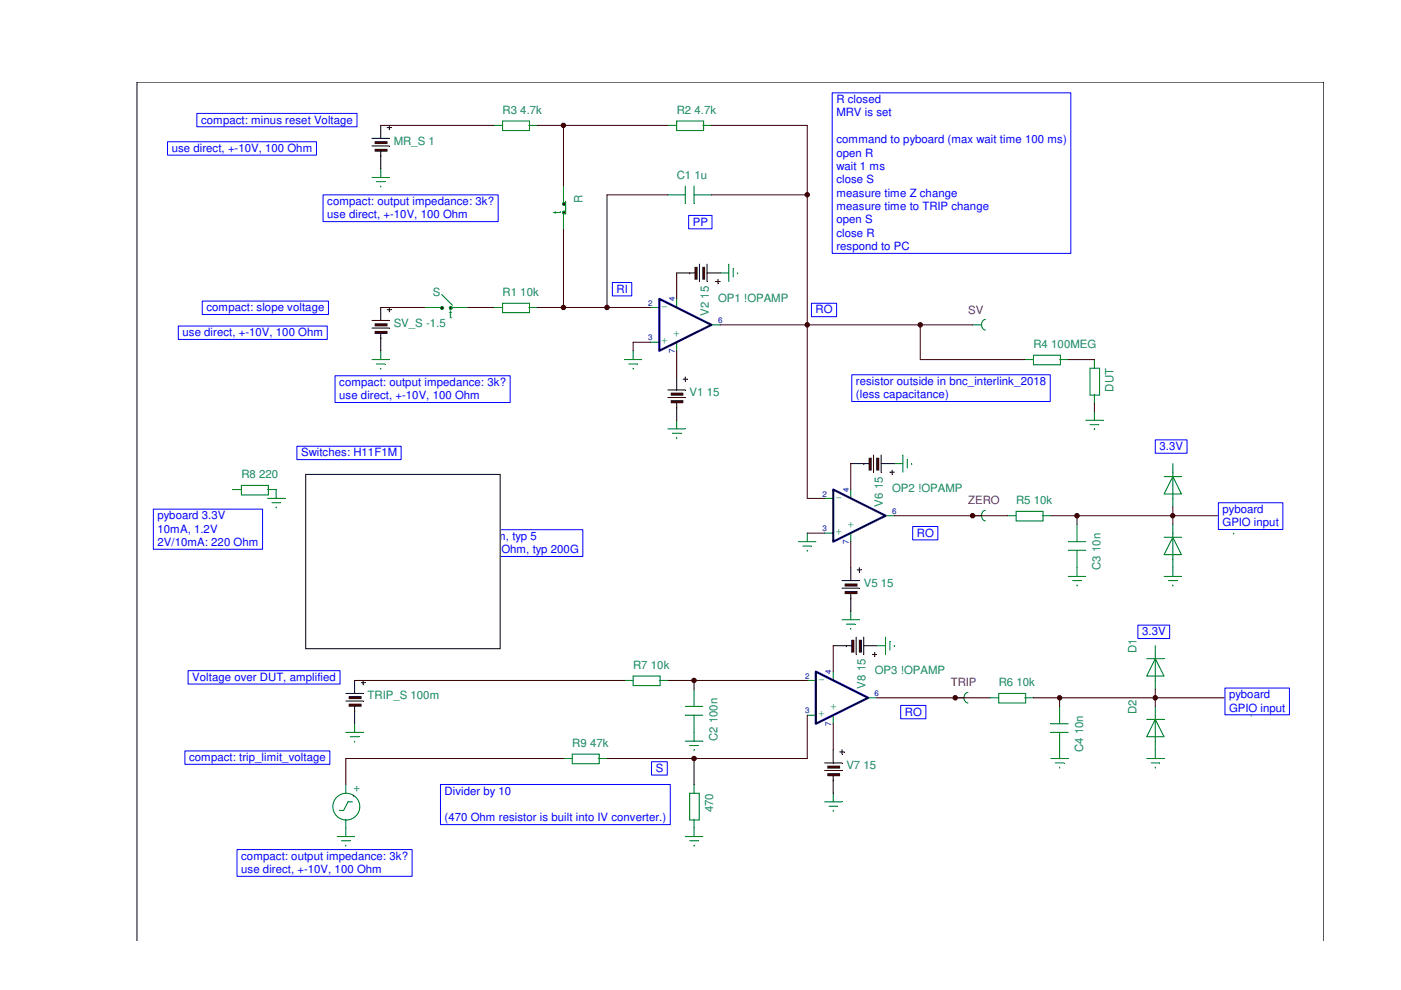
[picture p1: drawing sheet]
<svg xmlns="http://www.w3.org/2000/svg" width="297mm" height="210mm" viewBox="0 0 297 210" stroke-linecap="round" stroke-linejoin="round" font-family="sans-serif">
<circle cx="119.5" cy="26.6" r=".47" fill="#3c0000"/>
<circle cx="119.5" cy="26.6" r=".47" fill="none" stroke="#3c0000" stroke-width=".21"/>
<circle cx="119.5" cy="65.2" r=".47" fill="#3c0000"/>
<circle cx="119.5" cy="65.2" r=".47" fill="none" stroke="#3c0000" stroke-width=".21"/>
<circle cx="128.7" cy="65.2" r=".47" fill="#3c0000"/>
<circle cx="128.7" cy="65.2" r=".47" fill="none" stroke="#3c0000" stroke-width=".21"/>
<circle cx="147.1" cy="144.3" r=".47" fill="#3c0000"/>
<circle cx="147.1" cy="144.3" r=".47" fill="none" stroke="#3c0000" stroke-width=".21"/>
<circle cx="147.1" cy="160.8" r=".47" fill="#3c0000"/>
<circle cx="147.1" cy="160.8" r=".47" fill="none" stroke="#3c0000" stroke-width=".21"/>
<circle cx="171.2" cy="41.3" r=".46" fill="#3c0000"/>
<circle cx="171.2" cy="41.3" r=".46" fill="none" stroke="#3c0000" stroke-width=".21"/>
<circle cx="171.1" cy="68.9" r=".47" fill="#3c0000"/>
<circle cx="171.1" cy="68.9" r=".47" fill="none" stroke="#3c0000" stroke-width=".21"/>
<circle cx="195.1" cy="68.9" r=".47" fill="#3c0000"/>
<circle cx="195.1" cy="68.9" r=".47" fill="none" stroke="#3c0000" stroke-width=".21"/>
<circle cx="202.5" cy="147.9" r=".47" fill="#3c0000"/>
<circle cx="202.5" cy="147.9" r=".47" fill="none" stroke="#3c0000" stroke-width=".21"/>
<circle cx="206.2" cy="109.3" r=".47" fill="#3c0000"/>
<circle cx="206.2" cy="109.3" r=".47" fill="none" stroke="#3c0000" stroke-width=".21"/>
<circle cx="224.7" cy="147.9" r=".47" fill="#3c0000"/>
<circle cx="224.7" cy="147.9" r=".47" fill="none" stroke="#3c0000" stroke-width=".21"/>
<circle cx="228.3" cy="109.3" r=".47" fill="#3c0000"/>
<circle cx="228.3" cy="109.3" r=".47" fill="none" stroke="#3c0000" stroke-width=".21"/>
<circle cx="244.9" cy="147.9" r=".47" fill="#3c0000"/>
<circle cx="244.9" cy="147.9" r=".47" fill="none" stroke="#3c0000" stroke-width=".21"/>
<circle cx="248.6" cy="109.3" r=".46" fill="#3c0000"/>
<circle cx="248.6" cy="109.3" r=".46" fill="none" stroke="#3c0000" stroke-width=".21"/>
<path d="M147.2 175.5v1.9" fill="none" stroke="#008000" stroke-width=".21"/>
<path d="M145.3 177.4h3.7" fill="none" stroke="#008000" stroke-width=".21"/>
<path d="M146.2 178.3h1.9" fill="none" stroke="#008000" stroke-width=".21"/>
<path d="M147.2 179.2h.1" fill="none" stroke="#008000" stroke-width=".21"/>
<path d="M171.2 113v1.8" fill="none" stroke="#008000" stroke-width=".21"/>
<path d="M169.3 114.8h3.7" fill="none" stroke="#008000" stroke-width=".21"/>
<path d="M170.2 115.8h1.8" fill="none" stroke="#008000" stroke-width=".21"/>
<path d="M171.2 116.7h.1" fill="none" stroke="#008000" stroke-width=".21"/>
<path d="M244.9 159v1.8" fill="none" stroke="#008000" stroke-width=".21"/>
<path d="M243.1 160.8h3.7" fill="none" stroke="#008000" stroke-width=".21"/>
<path d="M244.1 161.8h1.8" fill="none" stroke="#008000" stroke-width=".21"/>
<path d="M244.9 162.6h.1" fill="none" stroke="#008000" stroke-width=".21"/>
<path d="M248.7 120.4v1.8" fill="none" stroke="#008000" stroke-width=".21"/>
<path d="M246.8 122.2h3.7" fill="none" stroke="#008000" stroke-width=".21"/>
<path d="M247.7 123.1h1.9" fill="none" stroke="#008000" stroke-width=".21"/>
<path d="M248.7 124h.1" fill="none" stroke="#008000" stroke-width=".21"/>
<path d="M228.3 120.4v1.8" fill="none" stroke="#008000" stroke-width=".21"/>
<path d="M226.5 122.2h3.7" fill="none" stroke="#008000" stroke-width=".21"/>
<path d="M227.4 123.1h1.9" fill="none" stroke="#008000" stroke-width=".21"/>
<path d="M228.3 124h.1" fill="none" stroke="#008000" stroke-width=".21"/>
<path d="M58.5 103.8v1.9" fill="none" stroke="#008000" stroke-width=".21"/>
<path d="M56.7 105.7h3.7" fill="none" stroke="#008000" stroke-width=".21"/>
<path d="M57.7 106.6h1.8" fill="none" stroke="#008000" stroke-width=".21"/>
<path d="M58.5 107.5h.1" fill="none" stroke="#008000" stroke-width=".21"/>
<path d="M265.3 148v1.8" fill="none" stroke="#008000" stroke-width=".21"/>
<path d="M263.4 149.8h3.7" fill="none" stroke="#008000" stroke-width=".21"/>
<path d="M264.3 150.7h1.9" fill="none" stroke="#008000" stroke-width=".21"/>
<path d="M265.3 151.6h.1" fill="none" stroke="#008000" stroke-width=".21"/>
<path d="M261.6 109.3v1.9" fill="none" stroke="#008000" stroke-width=".21"/>
<path d="M259.7 111.2h3.7" fill="none" stroke="#008000" stroke-width=".21"/>
<path d="M260.6 112.1h1.9" fill="none" stroke="#008000" stroke-width=".21"/>
<path d="M261.6 113h.1" fill="none" stroke="#008000" stroke-width=".21"/>
<path d="M224.7 159v1.8" fill="none" stroke="#008000" stroke-width=".21"/>
<path d="M222.8 160.8h3.7" fill="none" stroke="#008000" stroke-width=".21"/>
<path d="M223.7 161.8h1.9" fill="none" stroke="#008000" stroke-width=".21"/>
<path d="M224.7 162.6h.1" fill="none" stroke="#008000" stroke-width=".21"/>
<path d="M147.2 155.3v1.8" fill="none" stroke="#008000" stroke-width=".21"/>
<path d="M145.3 157.1h3.7" fill="none" stroke="#008000" stroke-width=".21"/>
<path d="M146.2 158.1h1.9" fill="none" stroke="#008000" stroke-width=".21"/>
<path d="M147.2 159h.1" fill="none" stroke="#008000" stroke-width=".21"/>
<path d="M232 87.2v1.9" fill="none" stroke="#008000" stroke-width=".21"/>
<path d="M230.2 89.1h3.7" fill="none" stroke="#008000" stroke-width=".21"/>
<path d="M231.1 90h1.9" fill="none" stroke="#008000" stroke-width=".21"/>
<path d="M232 90.9h.1" fill="none" stroke="#008000" stroke-width=".21"/>
<path d="M73.3 175.5v1.9" fill="none" stroke="#008000" stroke-width=".21"/>
<path d="M71.5 177.4h3.7" fill="none" stroke="#008000" stroke-width=".21"/>
<path d="M72.4 178.3h1.9" fill="none" stroke="#008000" stroke-width=".21"/>
<path d="M73.3 179.2h.1" fill="none" stroke="#008000" stroke-width=".21"/>
<path d="M75.2 153.5v1.8" fill="none" stroke="#008000" stroke-width=".21"/>
<path d="M73.3 155.3h3.7" fill="none" stroke="#008000" stroke-width=".21"/>
<path d="M74.3 156.2h1.8" fill="none" stroke="#008000" stroke-width=".21"/>
<path d="M75.2 157.1h.1" fill="none" stroke="#008000" stroke-width=".21"/>
<path d="M185.9 136.9h1.8" fill="none" stroke="#008000" stroke-width=".21"/>
<path d="M187.7 135.1v3.7" fill="none" stroke="#008000" stroke-width=".21"/>
<path d="M188.7 136v1.8" fill="none" stroke="#008000" stroke-width=".21"/>
<path d="M189.6 136.9h.1" fill="none" stroke="#008000" stroke-width=".21"/>
<path d="M176.7 168.2v1.8" fill="none" stroke="#008000" stroke-width=".21"/>
<path d="M174.8 170h3.7" fill="none" stroke="#008000" stroke-width=".21"/>
<path d="M175.8 170.9h1.8" fill="none" stroke="#008000" stroke-width=".21"/>
<path d="M176.7 171.8h.1" fill="none" stroke="#008000" stroke-width=".21"/>
<path d="M189.6 98.3h1.8" fill="none" stroke="#008000" stroke-width=".21"/>
<path d="M191.4 96.5v3.6" fill="none" stroke="#008000" stroke-width=".21"/>
<path d="M192.4 97.4v1.8" fill="none" stroke="#008000" stroke-width=".21"/>
<path d="M193.3 98.3h.1" fill="none" stroke="#008000" stroke-width=".21"/>
<path d="M180.4 129.5v1.9" fill="none" stroke="#008000" stroke-width=".21"/>
<path d="M178.5 131.4h3.7" fill="none" stroke="#008000" stroke-width=".21"/>
<path d="M179.5 132.3h1.8" fill="none" stroke="#008000" stroke-width=".21"/>
<path d="M180.4 133.2h.1" fill="none" stroke="#008000" stroke-width=".21"/>
<path d="M80.7 74.4v1.8" fill="none" stroke="#008000" stroke-width=".21"/>
<path d="M78.9 76.2h3.6" fill="none" stroke="#008000" stroke-width=".21"/>
<path d="M79.8 77.2h1.8" fill="none" stroke="#008000" stroke-width=".21"/>
<path d="M80.7 78.1h.1" fill="none" stroke="#008000" stroke-width=".21"/>
<path d="M134.2 74.4v1.8" fill="none" stroke="#008000" stroke-width=".21"/>
<path d="M132.4 76.2h3.7" fill="none" stroke="#008000" stroke-width=".21"/>
<path d="M133.3 77.2h1.9" fill="none" stroke="#008000" stroke-width=".21"/>
<path d="M134.2 78.1h.1" fill="none" stroke="#008000" stroke-width=".21"/>
<path d="M80.7 35.8v1.8" fill="none" stroke="#008000" stroke-width=".21"/>
<path d="M78.9 37.6h3.6" fill="none" stroke="#008000" stroke-width=".21"/>
<path d="M79.8 38.5h1.8" fill="none" stroke="#008000" stroke-width=".21"/>
<path d="M80.7 39.5h.1" fill="none" stroke="#008000" stroke-width=".21"/>
<path d="M152.7 57.9h1.8" fill="none" stroke="#008000" stroke-width=".21"/>
<path d="M154.5 56v3.7" fill="none" stroke="#008000" stroke-width=".21"/>
<path d="M155.4 56.9v1.9" fill="none" stroke="#008000" stroke-width=".21"/>
<path d="M156.4 57.9h.1" fill="none" stroke="#008000" stroke-width=".21"/>
<path d="M143.5 89.1v1.8" fill="none" stroke="#008000" stroke-width=".21"/>
<path d="M141.6 90.9h3.7" fill="none" stroke="#008000" stroke-width=".21"/>
<path d="M142.5 91.9h1.9" fill="none" stroke="#008000" stroke-width=".21"/>
<path d="M143.5 92.8h.1" fill="none" stroke="#008000" stroke-width=".21"/>
<path d="M121.3 159.9h5.7v2h-5.7zM119.5 160.8h1.8" fill="none" stroke="#008000" stroke-width=".21"/>
<path d="M126.8 160.8h1.9" fill="none" stroke="#008000" stroke-width=".21"/>
<path d="M146.2 168.2h2.1v5.7h-2.1zM147.2 166.3v1.9" fill="none" stroke="#008000" stroke-width=".21"/>
<path d="M147.2 173.7v1.8" fill="none" stroke="#008000" stroke-width=".21"/>
<path d="M244.9 157.1v1.9" fill="none" stroke="#008000" stroke-width=".21"/>
<path d="M244.9 149.8v1.8" fill="none" stroke="#008000" stroke-width=".21"/>
<path d="M244.9 151.6v5.5" fill="none" stroke="#008000" stroke-width=".21"/>
<path d="M243.1 152.5h3.7" fill="none" stroke="#008000" stroke-width=".21"/>
<path d="M244.9 152.5l1.9 3.7h-3.7zM244.9 144.3v1.8" fill="none" stroke="#008000" stroke-width=".21"/>
<path d="M244.9 136.9v1.9" fill="none" stroke="#008000" stroke-width=".21"/>
<path d="M244.9 138.8v5.5" fill="none" stroke="#008000" stroke-width=".21"/>
<path d="M243.1 139.7h3.7" fill="none" stroke="#008000" stroke-width=".21"/>
<path d="M248.7 118.5v1.9M244.9 139.7l1.9 3.6h-3.7z" fill="none" stroke="#008000" stroke-width=".21"/>
<path d="M248.7 111.2v1.8" fill="none" stroke="#008000" stroke-width=".21"/>
<path d="M248.7 113v5.5" fill="none" stroke="#008000" stroke-width=".21"/>
<path d="M246.8 113.9h3.7" fill="none" stroke="#008000" stroke-width=".21"/>
<path d="M248.7 113.9l1.8 3.7h-3.7zM248.7 105.7v1.8" fill="none" stroke="#008000" stroke-width=".21"/>
<path d="M248.7 98.3v1.8" fill="none" stroke="#008000" stroke-width=".21"/>
<path d="M248.7 100.1v5.6" fill="none" stroke="#008000" stroke-width=".21"/>
<path d="M246.8 101h3.7" fill="none" stroke="#008000" stroke-width=".21"/>
<path d="M49.4 103.8h1.8M51.2 102.9h5.7v2h-5.7zM248.7 101l1.8 3.7h-3.7z" fill="none" stroke="#008000" stroke-width=".21"/>
<path d="M56.7 103.8h1.8" fill="none" stroke="#008000" stroke-width=".21"/>
<path d="M224.7 149.8v3.7" fill="none" stroke="#008000" stroke-width=".21"/>
<path d="M224.7 155.3v3.7" fill="none" stroke="#008000" stroke-width=".21"/>
<path d="M222.8 153.5h3.7" fill="none" stroke="#008000" stroke-width=".21"/>
<path d="M222.8 155.3h3.7" fill="none" stroke="#008000" stroke-width=".21"/>
<path d="M228.3 111.2v3.6" fill="none" stroke="#008000" stroke-width=".21"/>
<path d="M228.3 116.7v3.7" fill="none" stroke="#008000" stroke-width=".21"/>
<path d="M226.5 114.8h3.7" fill="none" stroke="#008000" stroke-width=".21"/>
<path d="M226.5 116.7h3.7" fill="none" stroke="#008000" stroke-width=".21"/>
<path d="M147.2 146.1v3.7" fill="none" stroke="#008000" stroke-width=".21"/>
<path d="M147.2 151.6v3.7" fill="none" stroke="#008000" stroke-width=".21"/>
<path d="M145.3 149.8h3.7" fill="none" stroke="#008000" stroke-width=".21"/>
<path d="M145.3 151.6h3.7" fill="none" stroke="#008000" stroke-width=".21"/>
<path d="M132.4 144.3h1.8M134.2 143.3h5.8v2.1h-5.8z" fill="none" stroke="#008000" stroke-width=".21"/>
<path d="M139.8 144.3h1.8" fill="none" stroke="#008000" stroke-width=".21"/>
<path d="M209.9 148h1.9M211.8 147h5.7v2.1h-5.7z" fill="none" stroke="#008000" stroke-width=".21"/>
<path d="M217.3 148h1.8" fill="none" stroke="#008000" stroke-width=".21"/>
<path d="M213.6 109.3h1.8M215.4 108.4h5.7v2h-5.7z" fill="none" stroke="#008000" stroke-width=".21"/>
<path d="M221 109.3h1.8" fill="none" stroke="#008000" stroke-width=".21"/>
<path d="M217.3 76.2h1.8M219.1 75.3h5.7v2h-5.7z" fill="none" stroke="#008000" stroke-width=".21"/>
<path d="M224.7 76.2h1.8" fill="none" stroke="#008000" stroke-width=".21"/>
<path d="M231.1 78.1h2v5.7h-2zM232 76.2v1.9" fill="none" stroke="#008000" stroke-width=".21"/>
<path d="M232 83.6v1.8" fill="none" stroke="#008000" stroke-width=".21"/>
<path d="M73.3 166.3v1.9" fill="none" stroke="#008000" stroke-width=".21"/>
<path d="M73.3 173.7v1.8" fill="none" stroke="#008000" stroke-width=".21"/>
<g fill="none" stroke="#008000" stroke-width=".21">
<path d="M73.8 170h.9"/>
<circle cx="73.4" cy="171" r="2.85"/>
</g>
<path d="M74.9 168.6h.1" fill="none" stroke="#000" stroke-width=".21"/>
<path d="M73.8 170l-.9 1.8" fill="none" stroke="#008000" stroke-width=".21"/>
<path d="M72 171.8h.9" fill="none" stroke="#008000" stroke-width=".21"/>
<path d="M73.3 147h3.7M73.3 148.6h3.7M74 147.7h2.5v.4h-2.5zM74 149.3h2.5v.4h-2.5zM75.2 150.7h.1M75.2 144.3v2.7M75.2 149.6v3.9M76.6 144.7h.9M77 144.3v.9" fill="none" stroke="#000" stroke-width=".21"/>
<path d="M74 147.9h2.5M74 149.5h2.5" fill="none" stroke="#000" stroke-width=".42"/>
<path d="M202.5 148h1.8" fill="none" stroke="#008000" stroke-width=".21"/>
<path d="M206.2 109.3h1.9M205.2 146.8a1.17 1.17 0 0 0-.8 1.1 1.17 1.17 0 0 0 .8 1.2" fill="none" stroke="#008000" stroke-width=".21"/>
<path d="M208.9 108.2a1.18 1.18 0 0 0-.8 1.1 1.18 1.18 0 0 0 .8 1.1M171.2 151.6h1.8" fill="none" stroke="#008000" stroke-width=".21"/>
<g fill="none" stroke="#000" stroke-width=".21">
<path d="M176.7 136.9h3.9M179.5 136.9h.1M180.6 135.8h.4v2.5h-.4zM181.5 135.1v3.7M182.2 135.8h.4v2.5h-.4zM183.1 135.1v3.7M183.1 136.9h2.8M185 138.8h.9M185.5 138.3v.9M176.7 159v2.8M178.1 159.4h.9M178.5 159v.9"/>
<path d="M174.8 161.8h3.7M174.8 163.4h3.7M175.5 162.4h2.5v.5h-2.5zM175.5 164h2.5v.5h-2.5zM176.7 165.4h.1M176.7 164.3v3.9"/>
</g>
<path d="M180.8 135.8v2.5M182.4 135.8v2.5M175.5 162.6h2.5M175.5 164.3h2.5" fill="none" stroke="#000" stroke-width=".42"/>
<path d="M171.2 144.3h1.8" fill="none" stroke="#008000" stroke-width=".21"/>
<path d="M184.1 148h1.8" fill="none" stroke="#008000" stroke-width=".21"/>
<path d="M176.7 151.6v1.9" fill="none" stroke="#008000" stroke-width=".21"/>
<path d="M176.7 142.4v1.9" fill="none" stroke="#008000" stroke-width=".21"/>
<path d="M173 142.4l11.1 5.6-11.1 5.5z" fill="none" stroke="#000080" stroke-width=".47"/>
<g fill="none" stroke="#000" stroke-width=".21">
<path d="M180.4 98.3h3.9M183.1 98.3h.1M184.3 97.2h.4v2.5h-.4zM185.2 96.5v3.6M185.9 97.2h.4v2.5h-.4zM186.8 96.5v3.6M186.8 98.3h2.8M189.1 99.7v.9M188.7 100.1h.9M178.5 123.1h3.7M178.5 124.7h3.7M179.2 123.8h2.5v.4h-2.5z"/>
<path d="M179.2 125.4h2.5v.5h-2.5zM180.4 126.8h.1M180.4 120.4v2.7M180.4 125.6v3.9M181.7 120.8h1M182.2 120.4v.9"/>
</g>
<path d="M184.5 97.2v2.5M186.1 97.2v2.5M179.2 124h2.5M179.2 125.6h2.5" fill="none" stroke="#000" stroke-width=".42"/>
<path d="M174.8 113h1.9" fill="none" stroke="#008000" stroke-width=".21"/>
<path d="M174.8 105.7h1.9" fill="none" stroke="#008000" stroke-width=".21"/>
<path d="M187.7 109.3h1.9" fill="none" stroke="#008000" stroke-width=".21"/>
<path d="M180.4 113v1.8" fill="none" stroke="#008000" stroke-width=".21"/>
<path d="M180.4 103.8v1.9" fill="none" stroke="#008000" stroke-width=".21"/>
<path d="M176.7 103.8l11 5.5-11 5.5z" fill="none" stroke="#000080" stroke-width=".47"/>
<path d="M119.5 39.5v3.6" fill="none" stroke="#008000" stroke-width=".21"/>
<path d="M119.5 45v3.6" fill="none" stroke="#008000" stroke-width=".21"/>
<g fill="#000">
<circle cx="119.6" cy="43.2" r=".32"/>
<circle cx="119.6" cy="45.1" r=".32"/>
</g>
<g fill="none" stroke="#008000" stroke-width=".21">
<path d="M119.9 42.7v2.7M206.2 68.9h1.9"/>
<circle cx="119.6" cy="43.2" r=".32"/>
<circle cx="119.6" cy="45.1" r=".32"/>
</g>
<path d="M122.2 43.1l-2.3 2.3" fill="none" stroke="#fff" stroke-width=".21"/>
<path d="M90 65.2h3.6M208.9 67.7a1.18 1.18 0 0 0-.8 1.2 1.18 1.18 0 0 0 .8 1.1" fill="none" stroke="#008000" stroke-width=".21"/>
<path d="M95.5 65.2h3.7" fill="none" stroke="#008000" stroke-width=".21"/>
<g fill="#000">
<circle cx="93.7" cy="65.3" r=".33"/>
<circle cx="95.6" cy="65.3" r=".32"/>
</g>
<g fill="none" stroke="#008000" stroke-width=".21">
<path d="M104.7 26.6h1.9M106.6 25.7h5.7v2h-5.7zM93.6 62.4l2.3 2.3"/>
<circle cx="93.7" cy="65.3" r=".33"/>
<circle cx="95.6" cy="65.3" r=".32"/>
</g>
<path d="M93.2 64.7h2.7" fill="none" stroke="#fff" stroke-width=".21"/>
<g fill="none" stroke="#000" stroke-width=".21">
<path d="M78.9 29.3h3.6M78.9 30.9h3.6M79.5 30.1h2.5v.3h-2.5zM79.5 31.7h2.5v.3h-2.5zM80.7 33h.1M80.7 26.6v2.7M80.7 31.9v3.9M82.1 27.1h.9M82.5 26.6v.9M78.9 67.9h3.6M78.9 69.6h3.6M79.5 68.7h2.5v.4h-2.5z"/>
<path d="M79.5 70.3h2.5v.4h-2.5zM80.7 71.6h.1M80.7 65.2v2.7M80.7 70.5v3.9M82.1 65.7h.9M82.5 65.2v.9"/>
</g>
<path d="M79.5 68.9h2.5M79.5 70.5h2.5" fill="none" stroke="#000" stroke-width=".42"/>
<path d="M79.5 30.2h2.5M79.5 31.9h2.5" fill="none" stroke="#000" stroke-width=".38"/>
<path d="M112.1 26.6h1.8" fill="none" stroke="#008000" stroke-width=".21"/>
<path d="M141.6 26.6h1.9M143.5 25.7h5.7v2h-5.7z" fill="none" stroke="#008000" stroke-width=".21"/>
<path d="M149 26.6h1.8" fill="none" stroke="#008000" stroke-width=".21"/>
<path d="M104.7 65.2h1.9M106.6 64.3h5.7v2h-5.7z" fill="none" stroke="#008000" stroke-width=".21"/>
<path d="M112.1 65.2h1.8" fill="none" stroke="#008000" stroke-width=".21"/>
<path d="M141.6 41.3h3.7" fill="none" stroke="#008000" stroke-width=".21"/>
<path d="M147.2 41.3h3.6" fill="none" stroke="#008000" stroke-width=".21"/>
<path d="M145.3 39.5v3.6" fill="none" stroke="#008000" stroke-width=".21"/>
<path d="M147.2 39.5v3.6" fill="none" stroke="#008000" stroke-width=".21"/>
<g fill="none" stroke="#000" stroke-width=".21">
<path d="M143.5 57.9h3.9M146.2 57.9h.1M147.4 56.7h.4v2.5h-.4zM148.3 56v3.7M149 56.7h.4v2.5h-.4zM149.9 56v3.7M149.9 57.9h2.8M151.8 59.7h.9M152.2 59.2v1M143.5 79.9v2.8M145.3 79.9v.9M141.6 82.7h3.7"/>
<path d="M141.6 84.3h3.7M142.3 83.4h2.5v.4h-2.5zM142.3 85h2.5v.4h-2.5zM143.5 86.4h.1M143.5 85.2v3.9M144.8 80.4h1"/>
</g>
<path d="M149.2 56.7v2.5" fill="none" stroke="#000" stroke-width=".38"/>
<path d="M147.6 56.7v2.5M142.3 83.6h2.5M142.3 85.2h2.5" fill="none" stroke="#000" stroke-width=".42"/>
<path d="M137.9 72.6h1.9" fill="none" stroke="#008000" stroke-width=".21"/>
<path d="M137.9 65.2h1.9" fill="none" stroke="#008000" stroke-width=".21"/>
<path d="M150.8 68.9h1.9" fill="none" stroke="#008000" stroke-width=".21"/>
<path d="M143.5 72.6v1.8" fill="none" stroke="#008000" stroke-width=".21"/>
<path d="M143.5 63.4v1.8" fill="none" stroke="#008000" stroke-width=".21"/>
<path d="M139.8 63.4l11 5.5-11 5.5z" fill="none" stroke="#000080" stroke-width=".47"/>
<g fill="none" stroke="#3c0000" stroke-width=".21">
<path d="M80.7 26.6h24M113.9 26.6h27.7M119.5 26.6v12.9M150.8 26.6h20.4v79.1h3.6M119.5 48.6v16.6M141.6 41.3h-12.9v23.9M143.5 57.9v5.5M150.8 41.3h20.4M171.2 41.3h.1M80.7 65.2h9.3M99.2 65.2h5.5M113.9 65.2h24"/>
<path d="M128.7 65.2h.1M137.9 72.6h-3.7v1.8M143.5 74.4v5.5M152.7 68.9h53.5M171.2 68.9h.1M195.1 68.9v7.3h22.2M226.5 76.2h5.5M180.4 98.3v5.5M232 85.4v1.8M171.2 113h3.6M180.4 114.8v5.6M189.6 109.3h24"/>
<path d="M222.8 109.3h38.8M228.3 109.3v1.9M248.7 107.5v3.7M176.7 136.9v5.5M75.2 144.3h57.2M141.6 144.3h29.6M147.2 144.3v1.8M171.2 151.6v9.2h-42.5M176.7 153.5v5.5M185.9 148h24M219.1 148h46.2M224.7 148v1.8"/>
<path d="M244.9 146.1v3.7M119.5 160.8h-46.2v5.5M147.2 160.8v5.5"/>
</g>
<path d="M37.8 69.2h31.6v2.8h-31.6z" fill="#fff"/>
<path d="M37.8 69.1h31.6v2.9h-31.6z" fill="none" stroke="#fff" stroke-width=".21"/>
<path d="M37.8 69.1h31.6v2.9h-31.6z" fill="none" stroke="#00f" stroke-width=".21"/>
<path d="M35.6 30.1h31.5v2.8h-31.5z" fill="#fff"/>
<path d="M35.5 30.1h31.6v2.8h-31.6z" fill="none" stroke="#fff" stroke-width=".21"/>
<path d="M35.5 30.1h31.6v2.8h-31.6z" fill="none" stroke="#00f" stroke-width=".21"/>
<path d="M191 149.6h5.3v2.8h-5.3z" fill="#fff"/>
<path d="M191 149.6h5.3v2.8h-5.3z" fill="none" stroke="#fff" stroke-width=".21"/>
<path d="M191 149.6h5.3v2.8h-5.3z" fill="none" stroke="#00f" stroke-width=".21"/>
<path d="M193.5 111.7h5.3v2.8h-5.3z" fill="#fff"/>
<path d="M193.5 111.6h5.3v2.9h-5.3z" fill="none" stroke="#fff" stroke-width=".21"/>
<path d="M193.5 111.6h5.3v2.9h-5.3z" fill="none" stroke="#00f" stroke-width=".21"/>
<path d="M50.3 180.2h37.1v5.6h-37.1z" fill="#fff"/>
<path d="M50.2 180.1h37.2v5.7h-37.2z" fill="none" stroke="#fff" stroke-width=".21"/>
<path d="M50.2 180.1h37.2v5.7h-37.2z" fill="none" stroke="#00f" stroke-width=".21"/>
<path d="M71.1 79.7h37.1v5.6h-37.1z" fill="#fff"/>
<path d="M71 79.7h37.2v5.6h-37.2z" fill="none" stroke="#fff" stroke-width=".21"/>
<path d="M71 79.7h37.2v5.6h-37.2z" fill="none" stroke="#00f" stroke-width=".21"/>
<path d="M93.4 166.4h48.7v8.4h-48.7z" fill="#fff"/>
<path d="M93.4 166.3h48.7v8.5h-48.7z" fill="none" stroke="#fff" stroke-width=".21"/>
<path d="M93.4 166.3h48.7v8.5h-48.7z" fill="none" stroke="#00f" stroke-width=".21"/>
<path d="M180.6 79.5h42.1v5.6h-42.1z" fill="#fff"/>
<path d="M180.6 79.5h42.1v5.6h-42.1z" fill="none" stroke="#fff" stroke-width=".21"/>
<path d="M180.6 79.5h42.1v5.6h-42.1z" fill="none" stroke="#00f" stroke-width=".21"/>
<path d="M138.2 161.5h3.3v2.8h-3.3z" fill="#fff"/>
<path d="M138.1 161.5h3.4v2.8h-3.4z" fill="none" stroke="#fff" stroke-width=".21"/>
<path d="M138.1 161.5h3.4v2.8h-3.4z" fill="none" stroke="#00f" stroke-width=".21"/>
<path d="M129.9 59.9h4v2.8h-4z" fill="#fff"/>
<path d="M129.8 59.9h4.1v2.8h-4.1z" fill="none" stroke="#fff" stroke-width=".21"/>
<path d="M129.8 59.9h4.1v2.8h-4.1z" fill="none" stroke="#00f" stroke-width=".21"/>
<path d="M172.1 64.3h5.3v2.8h-5.3z" fill="#fff"/>
<path d="M172 64.3h5.4v2.8h-5.4z" fill="none" stroke="#fff" stroke-width=".21"/>
<path d="M172 64.3h5.4v2.8h-5.4z" fill="none" stroke="#00f" stroke-width=".21"/>
<path d="M68.5 41.4h37.1v5.6h-37.1z" fill="#fff"/>
<path d="M68.5 41.3h37.1v5.7h-37.1z" fill="none" stroke="#fff" stroke-width=".21"/>
<path d="M68.5 41.3h37.1v5.7h-37.1z" fill="none" stroke="#00f" stroke-width=".21"/>
<path d="M94.8 112.4h28.8v5.6h-28.8z" fill="#fff"/>
<path d="M94.8 112.3h28.8v5.7h-28.8z" fill="none" stroke="#fff" stroke-width=".21"/>
<path d="M94.8 112.3h28.8v5.7h-28.8z" fill="none" stroke="#00f" stroke-width=".21"/>
<path d="M146 45.7h5v2.8h-5z" fill="#fff"/>
<path d="M146 45.7h5v2.8h-5z" fill="none" stroke="#fff" stroke-width=".21"/>
<path d="M146 45.7h5v2.8h-5z" fill="none" stroke="#00f" stroke-width=".21"/>
<path d="M245 93.3h6.7v2.8h-6.7z" fill="#fff"/>
<path d="M244.9 93.3h6.8v2.8h-6.8z" fill="none" stroke="#fff" stroke-width=".21"/>
<path d="M244.9 93.3h6.8v2.8h-6.8z" fill="none" stroke="#00f" stroke-width=".21"/>
<path d="M241.3 132.6h6.7v2.8h-6.7z" fill="#fff"/>
<path d="M241.3 132.5h6.7v2.9h-6.7z" fill="none" stroke="#fff" stroke-width=".21"/>
<path d="M241.3 132.5h6.7v2.9h-6.7z" fill="none" stroke="#00f" stroke-width=".21"/>
<path d="M32.6 108h23.1v8.5h-23.1z" fill="#fff"/>
<path d="M32.5 107.9h23.2v8.6h-23.2z" fill="none" stroke="#fff" stroke-width=".21"/>
<path d="M32.5 107.9h23.2v8.6h-23.2z" fill="none" stroke="#00f" stroke-width=".21"/>
<path d="M259.8 145.9h13.6v5.7h-13.6z" fill="#fff"/>
<path d="M259.7 145.9h13.7v5.7h-13.7z" fill="none" stroke="#fff" stroke-width=".21"/>
<path d="M259.7 145.9h13.7v5.7h-13.7z" fill="none" stroke="#00f" stroke-width=".21"/>
<path d="M63 94.7h22v2.8h-22z" fill="#fff"/>
<path d="M62.9 94.6h22.1v2.9h-22.1z" fill="none" stroke="#fff" stroke-width=".21"/>
<path d="M62.9 94.6h22.1v2.9h-22.1z" fill="none" stroke="#00f" stroke-width=".21"/>
<path d="M258.4 106.6h13.6v5.7h-13.6z" fill="#fff"/>
<path d="M258.3 106.6h13.7v5.7h-13.7z" fill="none" stroke="#fff" stroke-width=".21"/>
<path d="M258.3 106.6h13.7v5.7h-13.7z" fill="none" stroke="#00f" stroke-width=".21"/>
<path d="M39.2 159.3h30.7v2.8h-30.7z" fill="#fff"/>
<path d="M39.2 159.2h30.7v2.9h-30.7z" fill="none" stroke="#fff" stroke-width=".21"/>
<path d="M39.2 159.2h30.7v2.9h-30.7z" fill="none" stroke="#00f" stroke-width=".21"/>
<path d="M42.9 63.9h26.7v2.8h-26.7z" fill="#fff"/>
<path d="M42.9 63.8h26.7v2.9h-26.7z" fill="none" stroke="#fff" stroke-width=".21"/>
<path d="M42.9 63.8h26.7v2.9h-26.7z" fill="none" stroke="#00f" stroke-width=".21"/>
<path d="M41.8 24.1h33.9v2.8h-33.9z" fill="#fff"/>
<path d="M41.7 24h34v2.9h-34z" fill="none" stroke="#fff" stroke-width=".21"/>
<path d="M41.7 24h34v2.9h-34z" fill="none" stroke="#00f" stroke-width=".21"/>
<path d="M176.5 19.7h50.5v34h-50.5z" fill="#fff"/>
<path d="M176.4 19.7h50.6v34h-50.6z" fill="none" stroke="#fff" stroke-width=".21"/>
<path d="M176.4 19.7h50.6v34h-50.6z" fill="none" stroke="#00f" stroke-width=".21"/>
<path d="M39.9 142.2h32.2v2.8h-32.2z" fill="#fff"/>
<path d="M39.9 142.2h32.2v2.8h-32.2z" fill="none" stroke="#fff" stroke-width=".21"/>
<path d="M39.9 142.2h32.2v2.8h-32.2z" fill="none" stroke="#00f" stroke-width=".21"/>
<path d="M64.8 100.6h41.3v37h-41.3z" fill="#fff"/>
<path d="M29 17.4h.1M29 17.4v182M29 17.4h251.7v182M64.8 100.6h41.2v36.9h-41.2z" fill="none" stroke="#000" stroke-width=".21"/>
<g font-size="2.4" fill="#00f">
<text x="177.3" y="21.8">R closed</text>
<text x="42.6" y="26.2">compact: minus reset Voltage</text>
<text x="177.3" y="24.7">MRV is set</text>
<text x="36.4" y="32.2">use direct, +-10V, 100 Ohm</text>
<text x="177.3" y="30.4">command to pyboard (max wait time 100 ms)</text>
<text x="177.3" y="33.2">open R</text>
<text x="177.3" y="36">wait 1 ms</text>
<text x="177.3" y="38.9">close S</text>
<text x="177.3" y="41.7">measure time Z change</text>
<text x="69.4" y="43.5">compact: output impedance: 3k?</text>
<text x="69.4" y="46.3">use direct, +-10V, 100 Ohm</text>
<text x="146.9" y="47.8">PP</text>
<text x="177.3" y="44.5">measure time to TRIP change</text>
<text x="177.3" y="47.4">open S</text>
<text x="177.3" y="50.2">close R</text>
<text x="177.3" y="53">respond to PC</text>
<text x="43.8" y="66">compact: slope voltage</text>
<text x="130.7" y="62.1">RI</text>
<text x="38.7" y="71.3">use direct, +-10V, 100 Ohm</text>
<text x="172.9" y="66.5">RO</text>
<text x="71.9" y="81.8">compact: output impedance: 3k?</text>
<text x="181.5" y="81.6">resistor outside in bnc_interlink_2018</text>
<text x="71.9" y="84.7">use direct, +-10V, 100 Ohm</text>
<text x="181.5" y="84.5">(less capacitance)</text>
<text x="245.8" y="95.4">3.3V</text>
<text x="63.8" y="96.8">Switches: H11F1M</text>
<text x="33.4" y="110.1">pyboard 3.3V</text>
<text x="33.4" y="112.9">10mA, 1.2V</text>
<text x="194.4" y="113.8">RO</text>
<text x="259.2" y="108.8">pyboard</text>
<text x="259.2" y="111.6">GPIO input</text>
<text x="33.4" y="115.8">2V/10mA: 220 Ohm</text>
<text x="95.7" y="114.5">ON 8 Ohm, typ 5</text>
<text x="95.7" y="117.3">Off 200 MOhm, typ 200G</text>
<text x="242.1" y="134.7">3.3V</text>
<text x="40.8" y="144.4">Voltage over DUT, amplified</text>
<text x="260.6" y="148">pyboard</text>
<text x="191.9" y="151.7">RO</text>
<text x="260.6" y="150.9">GPIO input</text>
<text x="40.1" y="161.4">compact: trip_limit_voltage</text>
<text x="139" y="163.7">S</text>
<text x="94.3" y="168.5">Divider by 10</text>
<text x="94.3" y="174.2">(470 Ohm resistor is built into IV converter.)</text>
<text x="51.1" y="182.3">compact: output impedance: 3k?</text>
<text x="51.1" y="185.1">use direct, +-10V, 100 Ohm</text>
</g>
<g font-size="2.4" fill="#008080">
<text x="106.6" y="24.2">R3 4.7k</text>
<text x="143.5" y="24.2">R2 4.7k</text>
<text x="83.5" y="30.6">MR_S 1</text>
<text x="143.5" y="38">C1 1u</text>
<text x="123.5" y="43.1" transform="rotate(-90 123.5 43.1)">R</text>
<text x="91.8" y="62.8">S</text>
<text x="106.6" y="62.8">R1 10k</text>
<text x="140.2" y="65.8">-</text>
<text x="152.2" y="64">OP1 !OPAMP</text>
<text x="83.5" y="69.3">SV_S -1.5</text>
<text x="142.7" y="71.5">+</text>
<text x="150.3" y="67" transform="rotate(-90 150.3 67)">V2 15</text>
<text x="140.2" y="72.9">+</text>
<text x="219.1" y="73.8">R4 100MEG</text>
<text x="146.2" y="83.9">V1 15</text>
<text x="236.1" y="83" transform="rotate(-90 236.1 83)">DUT</text>
<text x="51.2" y="101.4">R8 220</text>
<text x="177.1" y="106.2">-</text>
<text x="187.2" y="107.4" transform="rotate(-90 187.2 107.4)">V6 15</text>
<text x="189.1" y="104.4">OP2 !OPAMP</text>
<text x="215.4" y="106.9">R5 10k</text>
<text x="177.1" y="113.4">+</text>
<text x="179.7" y="112">+</text>
<text x="183.1" y="124.4">V5 15</text>
<text x="233.3" y="120.9" transform="rotate(-90 233.3 120.9)">C3 10n</text>
<text x="134.2" y="141.9">R7 10k</text>
<text x="185.5" y="143">OP3 !OPAMP</text>
<text x="241" y="138.5" transform="rotate(-90 241 138.5)">D1</text>
<text x="77.9" y="148.3">TRIP_S 100m</text>
<text x="173.4" y="144.8">-</text>
<text x="183.5" y="146" transform="rotate(-90 183.5 146)">V8 15</text>
<text x="211.8" y="145.5">R6 10k</text>
<text x="173.4" y="152">+</text>
<text x="176" y="150.6">+</text>
<text x="241" y="151.4" transform="rotate(-90 241 151.4)">D2</text>
<text x="121.3" y="158.4">R9 47k</text>
<text x="152.1" y="157.1" transform="rotate(-90 152.1 157.1)">C2 100n</text>
<text x="229.7" y="159.5" transform="rotate(-90 229.7 159.5)">C4 10n</text>
<text x="76.2" y="168" transform="rotate(-90 76.2 168)">+</text>
<text x="179.5" y="163">V7 15</text>
<text x="151.2" y="172.3" transform="rotate(-90 151.2 172.3)">470</text>
</g>
<g font-size="2.4" fill="#008000">
<text x="118.9" y="45.4" transform="rotate(-90 118.9 45.4)">t</text>
<text x="95.2" y="67.4">t</text>
</g>
<g font-size="2.4" fill="#800080">
<text x="205.3" y="66.5">SV</text>
<text x="205.3" y="106.9">ZERO</text>
<text x="201.6" y="145.5">TRIP</text>
</g>
<g font-size="1.7" fill="#000080">
<text x="137.5" y="64.8">2</text>
<text x="143" y="63.8" transform="rotate(-90 143 63.8)">4</text>
<text x="152.2" y="68.5">6</text>
<text x="137.5" y="72.2">3</text>
<text x="143" y="74.8" transform="rotate(-90 143 74.8)">7</text>
<text x="174.4" y="105.3">2</text>
<text x="180" y="104.3" transform="rotate(-90 180 104.3)">4</text>
<text x="174.4" y="112.6">3</text>
<text x="189.1" y="109">6</text>
<text x="180" y="115.3" transform="rotate(-90 180 115.3)">7</text>
<text x="170.7" y="143.9">2</text>
<text x="176.2" y="142.9" transform="rotate(-90 176.2 142.9)">4</text>
<text x="185.4" y="147.6">6</text>
<text x="170.7" y="151.3">3</text>
<text x="176.2" y="153.9" transform="rotate(-90 176.2 153.9)">7</text>
</g>
</svg>
